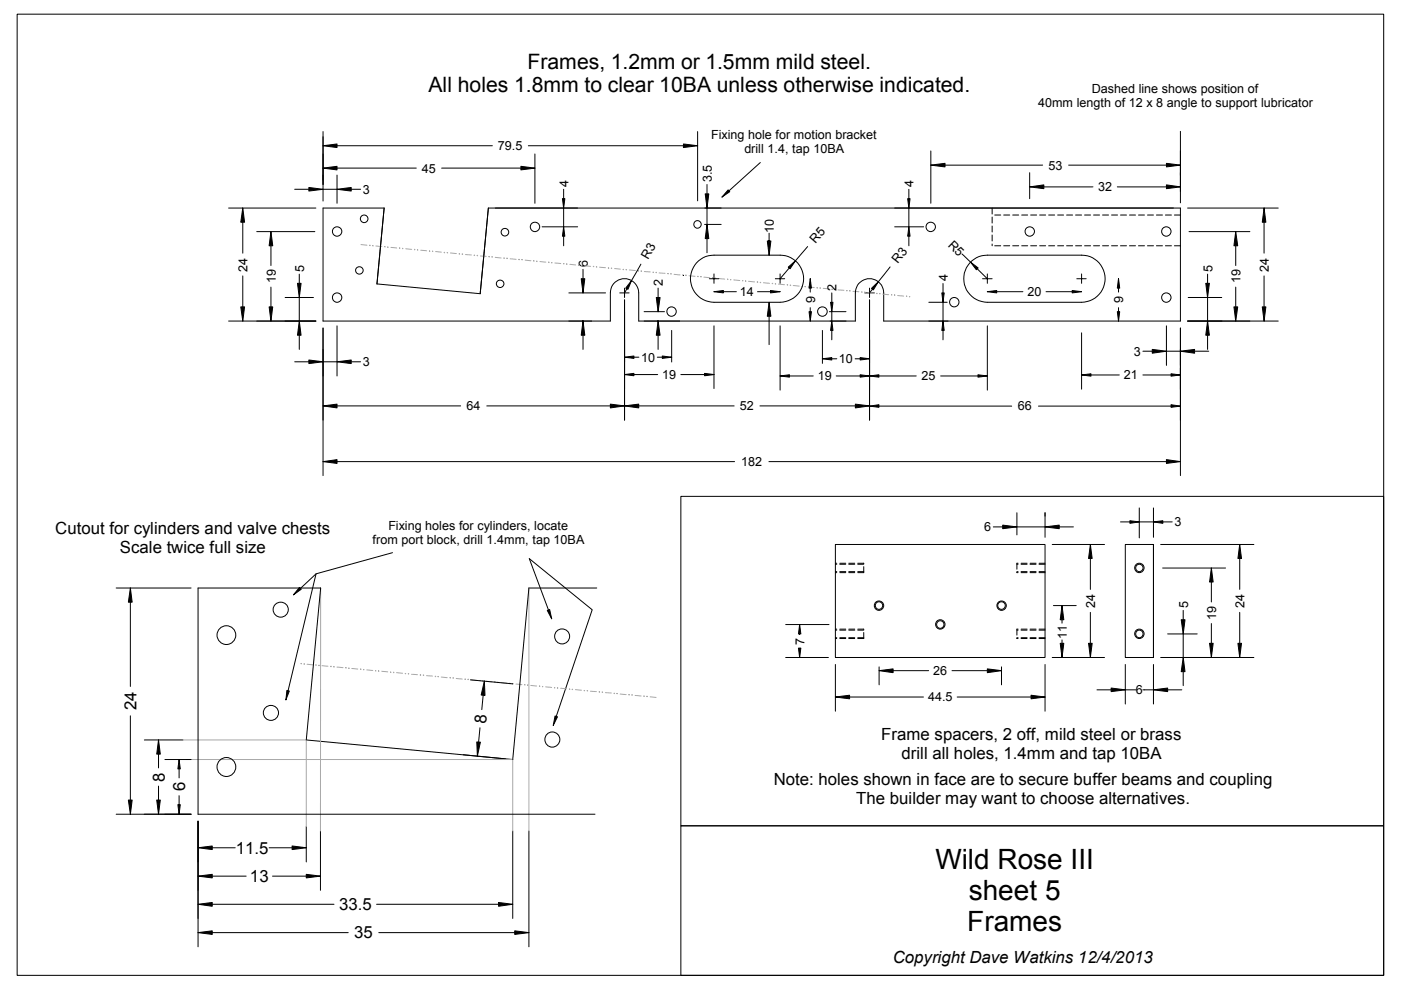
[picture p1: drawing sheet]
<svg xmlns="http://www.w3.org/2000/svg" width="297mm" height="210mm" viewBox="0 0 297 210" stroke-linecap="round" stroke-linejoin="round" font-family="sans-serif">
<g fill="none" stroke="#000" stroke-width=".21">
<path d="M3.6 3h289.8v203.8h-289.8zM65.5 39.8l3 .3-3 .4zM68.5 30.9l3-.4v.8zM68.5 35.6l3-.3v.7zM68.5 27.9v14.7M71.5 37.1v6M71.5 30.9h32.9M71.5 35.6h16.8M93.6 35.6h16.8M110.4 35.3l3 .3-3 .4zM112 30.9h32.9M113.4 32.6v10.5"/>
<path d="M144.9 30.5l3 .4-3 .4zM147.9 27.9v14.7M149.9 39.1v2M161.2 34.5l-6.6 6M197.4 35l3-.4v.8zM197.4 32v11.1M200.4 35h20.7M218.3 39.6l3-.4v.8zM218.3 36.6v5.5M221.3 39.6h10.4M226.6 35h20.7M236.9 39.6h10.4"/>
<path d="M247.3 39.2l3 .4-3 .4zM247.3 34.6l3 .4-3 .4zM250.3 27.9v15.1M48.5 44.1h18.5M51.5 44.1l.4 3h-.8zM51.5 47.1v6.6M51.5 58.5v6.6M54.4 49.1h12.4M57.4 49.1l.4 3h-.7zM57.4 52.1v4.2M62.5 40.1h3M63.5 58.1v2"/>
<path d="M68.5 44.1h12.9l-1.5 16.1 21.9 2.1 1.7-18.2h146.8v24h-62.9v-6a3 3 0 0 0-3-3 3 3 0 0 0-3 3v6h-46v-6a3 3 0 0 0-3-3 3 3 0 0 0-3 3v6h-60.9zM68.5 40.1h3M71.5 40.1l3-.3v.7zM74.5 40.1h2M114.9 48.1h7.6M119.2 42.1h.6l-.3 2zM119.5 48.1l.3 2h-.6zM119.5 40.1v2M119.5 44.1v4M119.5 50.1v2M123.2 59.1h.8l-.4 3zM123.6 57.1v2"/>
<path d="M133.9 59.5l-.8 1.8-.4-.2zM135.9 56l-2 3.5M148.1 55.3l.4-.3a4.4 4.4 0 0 1 2.9-.9h14a5 5 0 0 1 5 5 5 5 0 0 1-5 5h-14a5 5 0 0 1-4.7-3.3 5 5 0 0 1 1.4-5.5zM149.4 47.6h3.5M149.5 41.1h.8l-.4 3zM149.9 47.6l.4 3h-.8zM149.9 44.1v3.5M149.9 50.6v3M150.4 59.1h2M151.4 58.1v2M154.4 40.3l.3 .3-1.6 1.2zM162.7 51.1h.7l-.3 3z"/>
<path d="M163 51.1h.1zM163.1 49.4v1.7M164.4 59.1h2M165.4 58.1v2M167.1 56.6l1.6-1.3-1.2 1.7zM167.3 56.8l-1.9 2.3M171.2 52.3l-2.5 3M171.8 59.1l.2 2h-.5zM188.7 56.6l-2.5 3.1M189.7 48.1h6.1M192.4 42.1h.6l-.3 2zM192.7 48.1l.3 2h-.6z"/>
<path d="M192.7 40.1v2M192.7 44.1v4M192.7 50.1v2M204 53.8l1.8 1.8M205.6 55.8l.9-.8a4.4 4.4 0 0 1 2.8-.9h20a5 5 0 0 1 5 5 5 5 0 0 1-5 5h-20a5 5 0 0 1-4.5-3 5 5 0 0 1 .8-5.3zM205.8 55.6l1.6 1.2-.4 .4zM207.2 57l2.1 2.1M208.3 59.1h2.1M209.3 58.1v2M210.4 44.1v1.3M210.4 46v1.3M210.4 47.9v1.3"/>
<path d="M210.4 49.8v1.3M210.4 51.7v.4M210.9 52.1h1.3M210.9 45.6h1.3M212.8 52.1h1.3M212.8 45.6h1.3M214.7 52.1h1.3M214.7 45.6h1.3M216.6 52.1h1.3M216.6 45.6h1.3M218.5 52.1h1.3M218.5 45.6h1.3"/>
<path d="M220.4 52.1h1.3M220.4 45.6h1.3M222.3 52.1h1.3M222.3 45.6h1.3M224.2 52.1h1.3M224.2 45.6h1.3M226.1 52.1h1.3M226.1 45.6h1.3M228 52.1h1.3M228 45.6h1.3M228.3 59.1h2M229.3 58.1v2"/>
<path d="M230 52.1h1.2M230 45.6h1.2M231.9 52.1h1.2M231.9 45.6h1.2M233.8 52.1h1.2M233.8 45.6h1.2M235.7 52.1h1.2M235.7 45.6h1.2M237.1 59.1l.3 2h-.5zM237.6 52.1h1.2M237.6 45.6h1.2M239.5 52.1h1.2"/>
<path d="M239.5 45.6h1.2M241.4 52.1h1.3M241.4 45.6h1.3M243.3 52.1h1.3M243.3 45.6h1.3M245.2 52.1h1.3M245.2 45.6h1.3M247.1 52.1h1.3M247.1 45.6h1.3M249 52.1h1.3M249 45.6h1.3M251.8 44.1h19.2"/>
<path d="M252.1 49.1h12.9M256 58.1v2M262 49.1l.4 3h-.8zM262 52.1v4.2M268 44.1l.4 3h-.8zM268 47.1v6.6M268 58.5v6.6M48.5 68.1h18.5M51.1 65.1h.8l-.4 3zM57.1 65.1h.7l-.4 3zM57.4 60.9v4.2M60.4 63.1h6.1"/>
<path d="M62.5 76.7h3M63.1 60.1h.7l-.3 3zM63.5 68.1l.3 3h-.7zM63.5 63.1v5M63.5 71.1v3M65.5 76.3l3 .4-3 .4zM68.5 69.6v31.2M68.5 76.7h3M71.5 76.7l3-.4v.8zM71.5 69.1v10.6M74.5 76.7h2M120.6 62.1h7.8"/>
<path d="M123.6 68l.1 .1zM123.6 68.1l.4 3h-.8zM123.6 71.1v3M131.4 62.1h2M132.4 79.4l2-.2v.5zM132.4 75.7l2-.2v.5zM132.4 61.1v2M132.4 63.6v25.5M132.9 61.2l-.5 .9M134.4 79.4h5M134.4 75.7h1.1M136.6 66.1h4.3"/>
<path d="M139.1 63.1h.9l-.5 3zM139.4 75.7h1M139.5 68l.1 .1zM139.5 68.1l.5 3h-.9zM139.5 61.1v2M139.5 71.1v3M140.4 75.5l2 .2-2 .3zM142.4 70.1v6.7M144.4 79.4h5M149.4 79.2l2 .2-2 .3zM151.4 61.8l2-.2v.5zM151.4 69.1v13.3"/>
<path d="M153.4 61.8h2.7M160.6 61.8h2.8M163.1 64.1l.3 3h-.7zM163.1 67.1v6M163.4 61.6l2 .2-2 .3zM165.4 79.7l2-.2v.5zM165.4 69.1v13.6M167.4 79.7h5M171.5 66.1h.5l-.2 2zM171.8 61.1v.8M171.8 65.2v.9M174.4 76.1l2-.3v.5z"/>
<path d="M174.4 70.1v6.9M175.8 66.1h3.6M176.1 64.1h.5l-.2 2zM176.4 68.1l.2 2h-.5zM176.4 62.1v2M176.4 66.1v2M176.4 70.1v2M176.4 76.1h1M177.3 79.7h5.1M181.3 76.1h1.1M182.4 75.8l2 .3-2 .2zM182.4 79.5l2 .2-2 .3z"/>
<path d="M183.3 62.1h2.1M184.4 79.7l1.9-.2v.5zM184.4 61.1v2M184.4 63.6v25.5M184.8 61.1l1.4-1.4-1 1.8zM185 61.3l-.6 .8M186.3 79.7h8M196.9 64.1h3.9M199.4 79.7h7.9M199.7 62.1h.5l-.3 2zM199.9 68.1l.3 2h-.5zM199.9 60.1v2"/>
<path d="M199.9 64.1v4M199.9 70.1v2M207.3 79.5l2 .2-2 .3zM209.3 61.8l2-.2v.5zM209.3 69.1v13.6M211.3 61.8h5.6M221.8 61.8h5.5M227.3 61.6l2 .2-2 .3zM229.3 79.5l2-.3v.6zM229.3 70.6v11.9M231.3 79.5h6M236.9 66.1h.5l-.3 2z"/>
<path d="M237.1 61.1v.8M237.1 65.2v.9M242.3 74.5h2M242.3 79.5h6M244.3 74.1l3 .4-3 .4zM247.3 69.1v8.4M247.3 74.5h3M248.3 79.2l2 .3-2 .3zM250.3 74.5l3-.4v.8zM250.3 69.6v31.2M251.8 68.1h19.2M251.9 63.1h7.1"/>
<path d="M253.3 74.5h3M255.6 60.1h.8l-.4 3zM256 68.1l.4 3h-.8zM256 63.1v5M256 71.1v3M261.6 65.1h.8l-.4 3zM262 60.9v4.2M267.6 65.1h.8l-.4 3zM68.5 97.9l3-.4v.8zM68.5 86.1l3-.4v.8zM71.5 97.9h84.2M71.5 86.1h26.2"/>
<path d="M103.2 86.1h26.2M129.4 85.7l3 .4-3 .4zM132.4 86.1l3-.4v.8zM135.4 86.1h20.3M161.1 86.1h20.3M163 97.9h84.3M181.4 85.7l3 .4-3 .4zM184.4 86.1l1.9-.3v.6zM186.3 86.1h28.2M220.2 86.1h28.1M247.3 97.5l3 .4-3 .4zM248.3 85.8l2 .3-2 .3z"/>
<path d="M83.2 117.2l-16.2 4.5-5.9 24.7M144.4 105.2h149v69.9h-149zM177.1 115.4h44.5v24h-44.5zM177.1 119.4h.3M177.1 119.6h.3M178.1 119.4h1.2M178.1 119.6h1.2M180 119.4h1.2M180 119.6h1.2M181.9 119.4l1.2 .1M181.9 119.6h1.2M210.6 111.7h2"/>
<path d="M212.6 111.3l3 .4-3 .4zM215.6 119.6h.3M215.6 108.7v4.7M215.6 111.7h6M215.9 119.4h-.3v1.3M216.5 119.4h1.3M216.5 119.6h1.3M218.4 119.4h1.3M218.4 119.6h1.3M220.3 119.4h1.3M220.3 119.6h1.3M221.6 111.7l3-.4v.8z"/>
<path d="M221.6 108.7v5.2M223.1 115.4h11.1M224.6 111.7h3M231.2 115.4l.4 3h-.8zM231.2 118.4v6.6M237.6 110.7h2M238.6 115.4h6v24h-6zM239.6 110.4l2 .3-2 .3zM241.6 110.7h3M241.6 107.7v6.3M244.6 110.7l1.9-.3v.6zM244.6 107.7v6.2"/>
<path d="M244.6 115.4v24M246.1 115.4h19.7M246.5 110.7h2M262.8 115.4l.4 3h-.7zM262.8 118.4v6.6M24.6 124.7h15.9M27.6 124.7l.4 3h-.8zM27.6 127.7v17.8M63.5 124.5l.4 .4-1.7 1.2zM67 121.7l-3.3 3.1M116 129.4l.5-.2 .5 2zM116.3 129.3l-4.1-10.9 13.4 10.9-7.7 22.6"/>
<path d="M126.5 124.7h-14.4l-3.4 36.3-43.8-4.1 3.1-32.2h-26v47.9h84.1M166.6 139.4h9M166.6 132.4h9.2M169.3 137.4h.5l-.3 2zM169.5 132.4l.3 2h-.5zM177.1 121.4h.3M177.1 121.2h.3M177.1 133.4h.3M177.1 133.6h.3M177.1 135.4h.3M177.1 135.2h.3M178.1 121.4h1.2"/>
<path d="M178.1 121.2h1.2M178.1 133.4h1.2M178.1 133.6h1.2M178.1 135.4h1.2M178.1 135.2h1.2M180 121.4h1.2M180 121.2h1.2M180 133.4h1.2M180 133.6h1.2M180 135.4h1.2M180 135.2h1.2M181.9 121.2h1.2"/>
<path d="M181.9 133.4l1.2 .1M181.9 133.6h1.2M181.9 135.2h1.2M183.1 120.1v1.3h-1.2M183.1 134.1v1.3h-1.2M215.6 121.3l.3 .1M215.6 121.2h.3M215.6 133.6h.3M215.6 135.3l.3 .1M215.6 135.2h.3M215.9 133.4h-.3v1.3M216.5 121.4h1.3"/>
<path d="M216.5 121.2h1.3M216.5 133.4h1.3M216.5 133.6h1.3M216.5 135.4h1.3M216.5 135.2h1.3M218.4 121.4h1.3M218.4 121.2h1.3M218.4 133.4h1.3M218.4 133.6h1.3M218.4 135.4h1.3M218.4 135.2h1.3M220.3 121.4h1.3"/>
<path d="M220.3 121.2h1.3M220.3 133.4h1.3M220.3 133.6h1.3M220.3 135.4h1.3M220.3 135.2h1.3M223.1 139.4h11.1M223.3 128.4h4.9M224.8 136.4h.7l-.3 3zM225.2 128.4l.3 3h-.7zM225.2 131.4v.7M225.2 135.7v.7M230.8 136.4h.8l-.4 3z"/>
<path d="M231.2 129.8v6.6M246.1 139.4h19.7M246.5 120.4h13.3M247.6 134.4h6.2M250.4 131.4h.8l-.3 3zM250.9 139.4l.3 3h-.8zM250.9 129.4v2M250.9 134.4v5M256.5 136.4h.7l-.4 3zM256.8 120.4l.4 3h-.7zM256.8 123.4v4.2M256.8 132.2v4.2"/>
<path d="M262.5 136.4h.7l-.4 3zM262.8 129.8v6.6M27.6 151.8v17.8M30.6 156.9h8.2M33.6 156.9l.4 3h-.8zM33.6 159.9v2.9M60.8 146.4l.5 .1-.7 1.9zM99.7 144.1l9 .9M101.1 157.3l.8 .1-.7 2.9zM101.8 154.3l-.3 3.1M102.4 147.4l-.3 3.1M102.7 144.4l.1 3h-.8z"/>
<path d="M117.7 151.8l.5 .2-.9 1.8zM177.1 147.8l3-.4v.8zM177.1 140.9v9.9M180.1 147.8h15.7M186.4 142.2l3-.4v.8zM186.4 141.4v3.8M189.4 142.2h7.5M201.8 142.2h7.5M202.9 147.8h15.7M209.3 141.8l3 .4-3 .4zM212.3 141.4v3.8M218.6 147.4l3 .4-3 .4z"/>
<path d="M221.6 140.9v9.9M232.6 146.3h3M235.6 145.9l3 .4-3 .3zM238.6 140.9v8.4M238.6 146.3h2.2M242.3 146.3h2.3M244.6 146.3l3-.4v.7zM244.6 140.9v8.4M247.6 146.3h3M250.9 142.4v3M24.6 172.6h15.9M27.2 169.6h.8l-.4 3z"/>
<path d="M33.2 169.6h.8l-.4 3zM33.6 166.7v2.9M35 161h5.5M37.7 170.6h.5l-.2 2zM38 161l.2 2h-.5zM38 163v1.9M38 168.7v1.9M42 179.7l3-.3v.7zM42 174.1v26.6M45 179.7h4.9M57.1 179.7h4.8M61.9 179.4l3 .3-3 .4z"/>
<path d="M64.9 175.3v7.5M67.9 176.2v12.6M98.2 160l9 .9M108.7 176.2v18.5M112.1 176.2v24.5M144.4 175.1h149v31.7h-149zM42 185.8l3-.4v.7zM42 191.7l3-.4v.9zM42 197.7l3-.3v.7zM45 185.8h7.2M45 191.7h25.8M45 197.7h28.8"/>
<path d="M57.8 185.8h7.1M64.9 185.4l3 .4-3 .3zM79.8 191.7h25.9M80.3 197.7h28.8M105.7 191.3l3 .4-3 .5zM109.1 197.4l3 .3-3 .4z"/>
<circle cx="71.5" cy="49.1" r="1"/>
<circle cx="76.2" cy="57.3" r=".8"/>
<circle cx="77.2" cy="46.4" r=".81"/>
<circle cx="107.1" cy="49.2" r=".81"/>
<circle cx="113.4" cy="48.1" r="1"/>
<circle cx="147.9" cy="47.6" r=".79"/>
<circle cx="197.3" cy="48.1" r="1"/>
<circle cx="218.3" cy="49.1" r="1"/>
<circle cx="247.3" cy="49.1" r="1"/>
<circle cx="71.5" cy="63.1" r="1"/>
<circle cx="106" cy="60.2" r=".8"/>
<circle cx="142.4" cy="66.1" r="1"/>
<circle cx="174.4" cy="66.1" r="1.01"/>
<circle cx="202.3" cy="64.1" r="1"/>
<circle cx="247.3" cy="63.1" r="1"/>
<circle cx="48" cy="134.7" r="1.99"/>
<circle cx="59.5" cy="129.3" r="1.6"/>
<circle cx="119.2" cy="134.9" r="1.6"/>
<circle cx="186.4" cy="128.4" r=".79"/>
<circle cx="186.4" cy="128.4" r="1"/>
<circle cx="199.4" cy="132.4" r=".79"/>
<circle cx="199.4" cy="132.4" r="1"/>
<circle cx="212.3" cy="128.4" r=".81"/>
<circle cx="212.4" cy="128.4" r="1"/>
<circle cx="241.6" cy="134.4" r=".79"/>
<circle cx="241.6" cy="134.4" r="1"/>
<circle cx="241.6" cy="120.4" r="1"/>
<circle cx="241.6" cy="120.4" r=".78"/>
<circle cx="57.4" cy="151.1" r="1.6"/>
<circle cx="117.1" cy="156.8" r="1.6"/>
<circle cx="48" cy="162.6" r="2"/>
</g>
<g fill="#000">
<path d="M68.5 30.9l3-.4v.8l-3-.4h3z" fill-rule="evenodd"/>
<path d="M68.5 35.6l3-.3v.7l-3-.4h3z" fill-rule="evenodd"/>
<path d="M110.4 35.3l3 .3h-3h3l-3 .4z" fill-rule="evenodd"/>
<path d="M144.9 30.5l3 .4h-3h3l-3 .4z" fill-rule="evenodd"/>
<path d="M197.4 35l3-.4v.8l-3-.4h3z" fill-rule="evenodd"/>
<path d="M218.3 39.6l3-.4v.8l-3-.4h3z" fill-rule="evenodd"/>
<path d="M247.3 39.2l3 .4h-3h3l-3 .4z" fill-rule="evenodd"/>
<path d="M247.3 34.6l3 .4h-3h3l-3 .4z" fill-rule="evenodd"/>
<path d="M51.5 44.1l.4 3h-.8l.4-3v3z" fill-rule="evenodd"/>
<path d="M57.4 49.1l.4 3h-.7l.3-3v3z" fill-rule="evenodd"/>
<path d="M65.5 39.8l3 .3h-3h3l-3 .4z" fill-rule="evenodd"/>
<path d="M71.5 40.1l3-.3v.7l-3-.4h3z" fill-rule="evenodd"/>
<path d="M119.2 42.1h.6l-.3 2v-2v2z" fill-rule="evenodd"/>
<path d="M119.5 48.1l.3 2h-.6l.3-2v2z" fill-rule="evenodd"/>
<path d="M123.2 59.1h.8l-.4 3v-3v3z" fill-rule="evenodd"/>
<path d="M149.5 41.1h.8l-.4 3v-3v3z" fill-rule="evenodd"/>
<path d="M149.9 47.6l.4 3h-.8l.4-3v3z" fill-rule="evenodd"/>
<path d="M154.4 40.3l.3 .3-1.6 1.2 1.5-1.3-1.5 1.3z" fill-rule="evenodd"/>
<path d="M162.7 51.1h.7l-.3 3v-3v3z" fill-rule="evenodd"/>
<path d="M167.1 56.6l1.6-1.3-1.4 1.5 1.4-1.5-1.2 1.7z" fill-rule="evenodd"/>
<path d="M192.4 42.1h.6l-.3 2v-2v2z" fill-rule="evenodd"/>
<path d="M192.7 48.1l.3 2h-.6l.3-2v2z" fill-rule="evenodd"/>
<path d="M205.8 55.6l1.6 1.2-.4 .4-1.2-1.6 1.4 1.4z" fill-rule="evenodd"/>
<path d="M262 49.1l.4 3h-.8l.4-3v3z" fill-rule="evenodd"/>
<path d="M268 44.1l.4 3h-.8l.4-3v3z" fill-rule="evenodd"/>
<path d="M51.1 65.1h.8l-.4 3v-3v3z" fill-rule="evenodd"/>
<path d="M57.1 65.1h.7l-.4 3v-3v3z" fill-rule="evenodd"/>
<path d="M63.1 60.1h.7l-.3 3v-3v3z" fill-rule="evenodd"/>
<path d="M63.5 68.1l.3 3h-.7l.4-3v3z" fill-rule="evenodd"/>
<path d="M65.5 76.3l3 .4h-3h3l-3 .4z" fill-rule="evenodd"/>
<path d="M71.5 76.7l3-.4v.8l-3-.4h3z" fill-rule="evenodd"/>
<path d="M123.6 68.1l.4 3h-.8l.4-3v3z" fill-rule="evenodd"/>
<path d="M133.9 59.5l-.8 1.8-.4-.2 1.2-1.6-1 1.7z" fill-rule="evenodd"/>
<path d="M132.4 79.4l2-.2v.5l-2-.3h2z" fill-rule="evenodd"/>
<path d="M132.4 75.7l2-.2v.5l-2-.3h2z" fill-rule="evenodd"/>
<path d="M139.1 63.1h.9l-.5 3v-3v3z" fill-rule="evenodd"/>
<path d="M139.5 68.1l.5 3h-.9l.4-3v3z" fill-rule="evenodd"/>
<path d="M140.4 75.5l2 .2h-2h2l-2 .3z" fill-rule="evenodd"/>
<path d="M149.4 79.2l2 .2h-2h2l-2 .3z" fill-rule="evenodd"/>
<path d="M151.4 61.8l2-.2v.5l-2-.3h2z" fill-rule="evenodd"/>
<path d="M163.1 64.1l.3 3h-.7l.4-3v3z" fill-rule="evenodd"/>
<path d="M163.4 61.6l2 .2h-2h2l-2 .3z" fill-rule="evenodd"/>
<path d="M165.4 79.7l2-.2v.5l-2-.3h2z" fill-rule="evenodd"/>
<path d="M171.5 66.1h.5l-.2 2v-2v2z" fill-rule="evenodd"/>
<path d="M171.8 59.1l.2 2h-.5l.3-2v2z" fill-rule="evenodd"/>
<path d="M176.1 64.1h.5l-.2 2v-2v2z" fill-rule="evenodd"/>
<path d="M176.4 68.1l.2 2h-.5l.3-2v2z" fill-rule="evenodd"/>
<path d="M174.4 76.1l2-.3v.5l-2-.2h2z" fill-rule="evenodd"/>
<path d="M182.4 75.8l2 .3h-2h2l-2 .2z" fill-rule="evenodd"/>
<path d="M182.4 79.5l2 .2h-2h2l-2 .3z" fill-rule="evenodd"/>
<path d="M184.8 61.1l1.4-1.4-1.2 1.6 1.2-1.6-1 1.8z" fill-rule="evenodd"/>
<path d="M184.4 79.7l1.9-.2v.5l-1.9-.3h1.9z" fill-rule="evenodd"/>
<path d="M199.7 62.1h.5l-.3 2v-2v2z" fill-rule="evenodd"/>
<path d="M199.9 68.1l.3 2h-.5l.2-2v2z" fill-rule="evenodd"/>
<path d="M207.3 79.5l2 .2h-2h2l-2 .3z" fill-rule="evenodd"/>
<path d="M209.3 61.8l2-.2v.5l-2-.3h2z" fill-rule="evenodd"/>
<path d="M227.3 61.6l2 .2h-2h2l-2 .3z" fill-rule="evenodd"/>
<path d="M229.3 79.5l2-.3v.6l-2-.3h2z" fill-rule="evenodd"/>
<path d="M237.1 59.1l.3 2h-.5l.2-2v2z" fill-rule="evenodd"/>
<path d="M236.9 66.1h.5l-.3 2v-2v2z" fill-rule="evenodd"/>
<path d="M244.3 74.1l3 .4h-3h3l-3 .4z" fill-rule="evenodd"/>
<path d="M248.3 79.2l2 .3h-2h2l-2 .3z" fill-rule="evenodd"/>
<path d="M250.3 74.5l3-.4v.8l-3-.4h3z" fill-rule="evenodd"/>
<path d="M255.6 60.1h.8l-.4 3v-3v3z" fill-rule="evenodd"/>
<path d="M256 68.1l.4 3h-.8l.4-3v3z" fill-rule="evenodd"/>
<path d="M261.6 65.1h.8l-.4 3v-3v3z" fill-rule="evenodd"/>
<path d="M267.6 65.1h.8l-.4 3v-3v3z" fill-rule="evenodd"/>
<path d="M68.5 97.9l3-.4v.8l-3-.4h3z" fill-rule="evenodd"/>
<path d="M68.5 86.1l3-.4v.8l-3-.4h3z" fill-rule="evenodd"/>
<path d="M129.4 85.7l3 .4h-3h3l-3 .4z" fill-rule="evenodd"/>
<path d="M132.4 86.1l3-.4v.8l-3-.4h3z" fill-rule="evenodd"/>
<path d="M181.4 85.7l3 .4h-3h3l-3 .4z" fill-rule="evenodd"/>
<path d="M184.4 86.1l1.9-.3v.6l-1.9-.3h1.9z" fill-rule="evenodd"/>
<path d="M247.3 97.5l3 .4h-3h3l-3 .4z" fill-rule="evenodd"/>
<path d="M248.3 85.8l2 .3h-2h2l-2 .3z" fill-rule="evenodd"/>
<path d="M212.6 111.3l3 .4h-3h3l-3 .4z" fill-rule="evenodd"/>
<path d="M221.6 111.7l3-.4v.8l-3-.4h3z" fill-rule="evenodd"/>
<path d="M231.2 115.4l.4 3h-.8l.4-3v3z" fill-rule="evenodd"/>
<path d="M239.6 110.4l2 .3h-2h2l-2 .3z" fill-rule="evenodd"/>
<path d="M244.6 110.7l1.9-.3v.6l-1.9-.3h1.9z" fill-rule="evenodd"/>
<path d="M262.8 115.4l.4 3h-.7l.3-3v3z" fill-rule="evenodd"/>
<path d="M27.6 124.7l.4 3h-.8l.4-3v3z" fill-rule="evenodd"/>
<path d="M63.5 124.5l.4 .4-1.7 1.2 1.5-1.3-1.5 1.3z" fill-rule="evenodd"/>
<path d="M116 129.4l.5-.2 .5 2-.7-1.9 .7 1.9z" fill-rule="evenodd"/>
<path d="M169.3 137.4h.5l-.3 2v-2v2z" fill-rule="evenodd"/>
<path d="M169.5 132.4l.3 2h-.5l.2-2v2z" fill-rule="evenodd"/>
<path d="M224.8 136.4h.7l-.3 3v-3v3z" fill-rule="evenodd"/>
<path d="M225.2 128.4l.3 3h-.7l.4-3v3z" fill-rule="evenodd"/>
<path d="M230.8 136.4h.8l-.4 3v-3v3z" fill-rule="evenodd"/>
<path d="M250.4 131.4h.8l-.3 3v-3v3z" fill-rule="evenodd"/>
<path d="M256.5 136.4h.7l-.4 3v-3v3z" fill-rule="evenodd"/>
<path d="M256.8 120.4l.4 3h-.7l.3-3v3z" fill-rule="evenodd"/>
<path d="M262.5 136.4h.7l-.4 3v-3v3z" fill-rule="evenodd"/>
<path d="M33.6 156.9l.4 3h-.8l.4-3v3z" fill-rule="evenodd"/>
<path d="M60.8 146.4l.5 .1-.7 1.9 .5-2-.5 2z" fill-rule="evenodd"/>
<path d="M101.1 157.3l.8 .1-.7 2.9 .3-2.9-.3 2.9z" fill-rule="evenodd"/>
<path d="M102.7 144.4l.1 3h-.8l.7-3-.3 3z" fill-rule="evenodd"/>
<path d="M117.7 151.8l.5 .2-.9 1.8 .6-1.9-.6 1.9z" fill-rule="evenodd"/>
<path d="M177.1 147.8l3-.4v.8l-3-.4h3z" fill-rule="evenodd"/>
<path d="M186.4 142.2l3-.4v.8l-3-.4h3z" fill-rule="evenodd"/>
<path d="M209.3 141.8l3 .4h-3h3l-3 .4z" fill-rule="evenodd"/>
<path d="M218.6 147.4l3 .4h-3h3l-3 .4z" fill-rule="evenodd"/>
<path d="M235.6 145.9l3 .4h-3h3l-3 .3z" fill-rule="evenodd"/>
<path d="M244.6 146.3l3-.4v.7l-3-.3h3z" fill-rule="evenodd"/>
<path d="M250.9 139.4l.3 3h-.8l.5-3v3z" fill-rule="evenodd"/>
<path d="M27.2 169.6h.8l-.4 3v-3v3z" fill-rule="evenodd"/>
<path d="M33.2 169.6h.8l-.4 3v-3v3z" fill-rule="evenodd"/>
<path d="M37.7 170.6h.5l-.2 2v-2v2z" fill-rule="evenodd"/>
<path d="M38 161l.2 2h-.5l.3-2v2z" fill-rule="evenodd"/>
<path d="M42 179.7l3-.3v.7l-3-.4h3z" fill-rule="evenodd"/>
<path d="M61.9 179.4l3 .3h-3h3l-3 .4z" fill-rule="evenodd"/>
<path d="M42 185.8l3-.4v.7l-3-.3h3z" fill-rule="evenodd"/>
<path d="M42 191.7l3-.4v.9l-3-.5h3z" fill-rule="evenodd"/>
<path d="M42 197.7l3-.3v.7l-3-.4h3z" fill-rule="evenodd"/>
<path d="M64.9 185.4l3 .4h-3h3l-3 .3z" fill-rule="evenodd"/>
<path d="M105.7 191.3l3 .4h-3h3l-3 .5z" fill-rule="evenodd"/>
<path d="M109.1 197.4l3 .3h-3h3l-3 .4z" fill-rule="evenodd"/>
</g>
<g fill="none" stroke="#a8a8a8" stroke-width=".21">
<path d="M76.5 51.9l1.3 .1M78.4 52l.1 .1zM79 52.1l.1 .1zM79.7 52.2l1.3 .1M81.6 52.3l.1 .1zM82.2 52.4l.1 .1zM82.9 52.5l1.2 .1M84.7 52.6l.1 .1zM85.3 52.7h.1zM86 52.7l1.3 .2M87.9 52.9l.1 .1zM88.5 53h.1z"/>
<path d="M89.2 53l1.3 .2M91.1 53.2v.1zM91.7 53.3h.1zM92.4 53.3l1.2 .2M94.2 53.5l.1 .1zM94.8 53.6h.1zM95.5 53.6l1.3 .2M97.4 53.8v.1zM98 53.8l.1 .1zM98.7 54l1.2 .1M100.5 54.1l.1 .1zM101.2 54.1l.1 .1z"/>
<path d="M101.9 54.3l1.2 .1M103.7 54.4l.1 .1zM104.3 54.4l.1 .1zM105 54.6l1.3 .1M106.8 54.7l.1 .1zM107.5 54.7l.1 .1zM108.2 54.9l1.2 .1M110 55l.1 .1zM110.7 55v.1zM111.3 55.2l1.3 .1M113.2 55.3v.1zM113.8 55.4l.1 .1z"/>
<path d="M114.5 55.5l1.2 .1M116.3 55.6l.1 .1zM117 55.7v.1zM117.6 55.8l1.3 .1M119.5 55.9l.1 .1zM120.1 56h.1zM120.8 56l1.2 .2M122.6 56.2l.1 .1zM123.3 56.3h.1zM123.9 56.3l1.3 .2M125.8 56.5l.1 .1zM126.4 56.6h.1z"/>
<path d="M127.1 56.6l1.3 .2M129 56.8l.1 .1zM129.6 56.9h.1zM130.3 56.9l1.2 .2M132.1 57.1l.1 .1zM132.8 57.1v.1zM133.4 57.2l1.3 .2M135.3 57.4l.1 .1zM135.9 57.4l.1 .1zM136.6 57.6l1.3 .1M138.5 57.7l.1 .1zM139.1 57.7l.1 .1z"/>
<path d="M139.7 57.9l1.3 .1M141.6 58l.1 .1zM142.2 58l.1 .1zM142.9 58.2l1.3 .1M144.8 58.3l.1 .1zM145.4 58.3l.1 .1zM146.1 58.5l1.3 .1M148 58.6v.1zM148.6 58.6l.1 .1zM149.2 58.8l1.3 .1M151.1 58.9l.1 .1zM151.7 59l.1 .1z"/>
<path d="M152.4 59.1l1.3 .1M154.3 59.2v.1zM154.9 59.3l.1 .1zM155.6 59.4l1.2 .1M157.4 59.5l.1 .1zM158.1 59.6h.1zM158.7 59.6l1.3 .2M160.6 59.8l.1 .1zM161.2 59.9h.1zM161.9 59.9l1.2 .2M163.7 60.1l.1 .1zM164.4 60.2h.1z"/>
<path d="M165.1 60.2l1.2 .2M166.9 60.4l.1 .1zM167.6 60.5h.1M168.2 60.5l1.3 .2M170 60.7l.1 .1zM170.7 60.7l.1 .1zM171.4 60.8l1.2 .2M173.2 61l.1 .1zM173.9 61v.1zM174.5 61.1l1.3 .2M176.4 61.3l.1 .1zM177 61.3l.1 .1z"/>
<path d="M177.7 61.5l1.2 .1M179.5 61.6l.1 .1zM180.2 61.6l.1 .1zM180.8 61.8h1.3M182.7 61.9l.1 .1zM183.3 61.9l.1 .1zM184 62.1l1.3 .1M185.9 62.2l.1 .1zM186.5 62.2l.1 .1zM187.2 62.4l1.2 .1M189 62.5l.1 .1zM189.6 62.5l.1 .1z"/>
<path d="M190.3 62.7l1.3 .1M192.2 62.8l.1 .1zM192.8 62.9h.1zM68 124.7l-.1 51.5M112.1 124.7v51.5M38.8 156.9h26.1v18.4M63.8 140.7l.1 .1zM64.5 140.8h.1zM65.1 140.8l1.3 .2M67 141l.1 .1zM67.6 141.1h.1zM68.3 141.1l1.2 .2"/>
<path d="M70.1 141.3l.1 .1zM70.8 141.4h.1zM71.5 141.4l1.2 .2M73.3 141.6h.1zM74 141.6v.1zM74.6 141.7l1.3 .2M76.5 141.9h.1M77.1 141.9l.1 .1zM77.8 142l1.2 .2M79.6 142.2l.1 .1zM80.3 142.2v.1zM80.9 142.3l1.3 .2"/>
<path d="M82.8 142.5l.1 .1zM83.4 142.5l.1 .1zM84.1 142.6l1.2 .1M85.9 142.8l.1 .1zM86.6 142.8l.1 .1zM87.2 143h1.3M89.1 143.1l.1 .1zM89.7 143.1l.1 .1zM90.4 143.3h1.3M92.3 143.4l.1 .1zM92.9 143.4l.1 .1zM93.6 143.6l1.2 .1"/>
<path d="M95.4 143.7l.1 .1zM96.1 143.7v.1zM96.7 143.8l1.3 .2M98.6 144l.1 .1zM99.2 144l.1 .1zM99.9 144.1l1.3 .2M101.8 144.3l.1 .1zM102.4 144.4h.1M103 144.4l1.3 .2M104.9 144.6l.1 .1zM105.5 144.7h.1zM106.2 144.7l1.3 .2"/>
<path d="M108.1 144.9h.1zM108.7 144.9l.1 .1zM109.4 145l1.3 .2M111.2 145.2h.1zM111.8 145.2l.1 .1zM112.5 145.3l1.3 .2M114.4 145.5h.1zM115 145.5l.1 .1zM115.7 145.6l1.3 .2M117.6 145.8v.1zM118.2 145.8l.1 .1zM118.9 145.9l1.2 .1"/>
<path d="M120.7 146.1l.1 .1zM121.3 146.1l.1 .1zM122 146.2l1.3 .1M123.9 146.4v.1zM124.5 146.4l.1 .1zM125.2 146.6h1.2M127 146.7l.1 .1zM127.7 146.7l.1 .1zM128.4 146.9h1.2M130.2 147l.1 .1zM130.8 147l.1 .1zM131.5 147.2l1.3 .1"/>
<path d="M133.3 147.3l.1 .1zM134 147.3l.1 .1zM134.7 147.4l1.2 .2M136.5 147.6l.1 .1zM137.2 147.6v.1zM137.8 147.7l1.3 .2M39.7 161h69v15.2"/>
</g>
<g font-size="5.9">
<text x="198.3" y="184.1">Wild Rose III</text>
<text x="205.4" y="190.8">sheet 5</text>
<text x="205.1" y="197.4">Frames</text>
</g>
<g font-size="4.5">
<text x="111.8" y="14.6">Frames, 1.2mm or 1.5mm mild steel.</text>
<text x="90.8" y="19.6">All holes 1.8mm to clear 10BA unless otherwise indicated.</text>
</g>
<g font-size="3.6">
<text x="11.7" y="113.3">Cutout for cylinders and valve chests</text>
<text x="25.4" y="117.3">Scale twice full size</text>
<text x="29" y="150.6" transform="rotate(-90 29 150.6)">24</text>
<text x="103.1" y="153.5" transform="rotate(-85 103.1 153.5)">8</text>
<text x="186.9" y="156.9">Frame spacers, 2 off, mild steel or brass</text>
<text x="191.1" y="160.9">drill all holes, 1.4mm and tap 10BA</text>
<text x="34.9" y="165.7" transform="rotate(-90 34.9 165.7)">8</text>
<text x="39.3" y="167.8" transform="rotate(-90 39.3 167.8)">6</text>
<text x="164" y="166.4">Note: holes shown in face are to secure buffer beams and coupling</text>
<text x="181.5" y="170.4">The builder may want to choose alternatives.</text>
<text x="50" y="181">11.5</text>
<text x="53" y="187">13</text>
<text x="71.9" y="193">33.5</text>
<text x="75.1" y="199">35</text>
<text x="189.3" y="204.2">Copyright Dave Watkins 12/4/2013</text>
</g>
<g font-size="2.7">
<text x="220.1" y="22.7">40mm length of 12 x 8 angle to support lubricator</text>
<text x="231.5" y="19.7">Dashed line shows position of</text>
<text x="150.8" y="29.5">Fixing hole for motion bracket</text>
<text x="105.6" y="31.8">79.5</text>
<text x="157.8" y="32.5">drill 1.4, tap 10BA</text>
<text x="222.3" y="35.9">53</text>
<text x="76.9" y="41.1">3</text>
<text x="89.4" y="36.6">45</text>
<text x="120.5" y="39.7" transform="rotate(-90 120.5 39.7)">4</text>
<text x="150.9" y="38.7" transform="rotate(-90 150.9 38.7)">3.5</text>
<text x="193.7" y="39.7" transform="rotate(-90 193.7 39.7)">4</text>
<text x="232.8" y="40.5">32</text>
<text x="164.1" y="49.4" transform="rotate(-90 164.1 49.4)">10</text>
<text x="172.9" y="51.7" transform="rotate(-49 172.9 51.7)">R5</text>
<text x="200.9" y="52.1" transform="rotate(44 200.9 52.1)">R5</text>
<text x="52.4" y="57.6" transform="rotate(-90 52.4 57.6)">24</text>
<text x="64.5" y="57.6" transform="rotate(-90 64.5 57.6)">5</text>
<text x="124.6" y="56.6" transform="rotate(-90 124.6 56.6)">6</text>
<text x="137.5" y="55.2" transform="rotate(-60 137.5 55.2)">R3</text>
<text x="190.4" y="56" transform="rotate(-51 190.4 56)">R3</text>
<text x="201" y="59.6" transform="rotate(-90 201 59.6)">4</text>
<text x="257" y="57.6" transform="rotate(-90 257 57.6)">5</text>
<text x="269" y="57.6" transform="rotate(-90 269 57.6)">24</text>
<text x="58.5" y="60.1" transform="rotate(-90 58.5 60.1)">19</text>
<text x="140.5" y="60.6" transform="rotate(-90 140.5 60.6)">2</text>
<text x="156.9" y="62.7">14</text>
<text x="172.8" y="64.3" transform="rotate(-90 172.8 64.3)">9</text>
<text x="177.4" y="61.6" transform="rotate(-90 177.4 61.6)">2</text>
<text x="217.8" y="62.7">20</text>
<text x="238.2" y="64.3" transform="rotate(-90 238.2 64.3)">9</text>
<text x="263" y="60.1" transform="rotate(-90 263 60.1)">19</text>
<text x="76.9" y="77.6">3</text>
<text x="135.9" y="76.7">10</text>
<text x="177.9" y="77">10</text>
<text x="240.4" y="75.4">3</text>
<text x="140.4" y="80.3">19</text>
<text x="173.4" y="80.6">19</text>
<text x="195.4" y="80.6">25</text>
<text x="238.3" y="80.4">21</text>
<text x="98.9" y="87">64</text>
<text x="156.9" y="87">52</text>
<text x="215.8" y="87">66</text>
<text x="157.1" y="98.8">182</text>
<text x="82.3" y="112.3">Fixing holes for cylinders, locate</text>
<text x="208.7" y="112.6">6</text>
<text x="249" y="111.6">3</text>
<text x="79" y="115.3">from port block, drill 1.4mm, tap 10BA</text>
<text x="232.2" y="128.9" transform="rotate(-90 232.2 128.9)">24</text>
<text x="251.9" y="128.9" transform="rotate(-90 251.9 128.9)">5</text>
<text x="257.8" y="131.4" transform="rotate(-90 257.8 131.4)">19</text>
<text x="263.9" y="128.9" transform="rotate(-90 263.9 128.9)">24</text>
<text x="170.6" y="136.7" transform="rotate(-90 170.6 136.7)">7</text>
<text x="226.2" y="135.4" transform="rotate(-90 226.2 135.4)">11</text>
<text x="197.9" y="143.1">26</text>
<text x="196.8" y="148.7">44.5</text>
<text x="240.8" y="147.2">6</text>
</g>
</svg>
